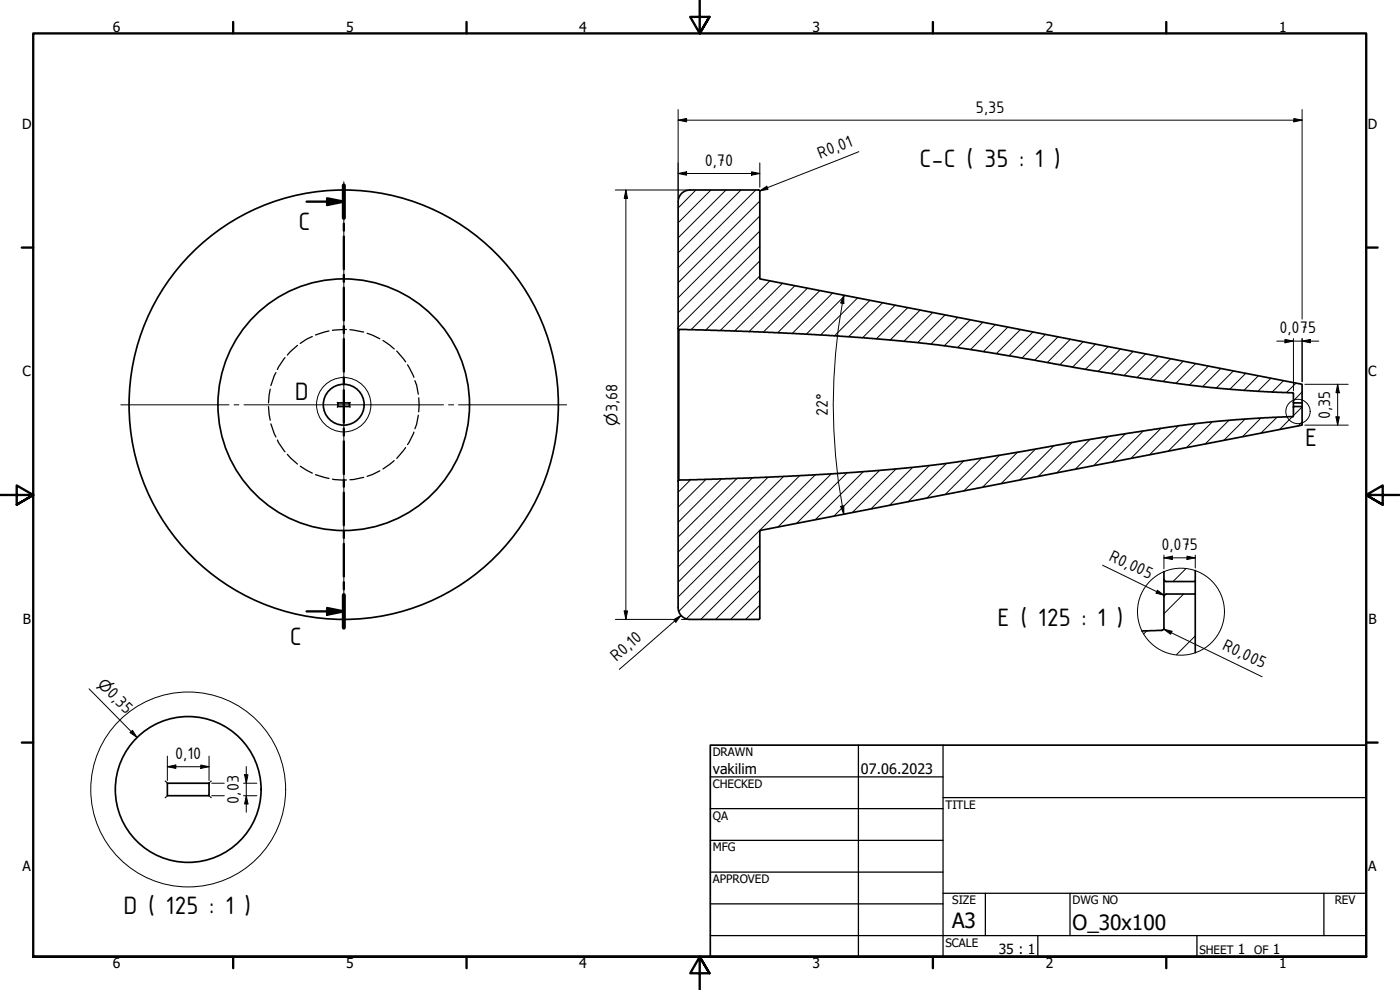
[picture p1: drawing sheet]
<svg xmlns="http://www.w3.org/2000/svg" width="420mm" height="297mm" viewBox="0 0 420 297" stroke-linecap="round" stroke-linejoin="round" font-family="sans-serif">
<!-- layer: Hatch (ISO) -->
<g fill="none" stroke="#000" stroke-width=".3">
<path d="M208.9 57l-5.4 5.4M213.4 57l-9.9 9.9M217.9 57l-14.4 14.4M222.4 57l-18.9 18.9M226.8 57l-23.3 23.4M228 78.3l-20.6 20.6M228 73.8l-24.5 24.5M228 69.3l-24.5 24.5M228 64.8l-24.5 24.5M228 60.3l-24.5 24.5M228 82.8l-16.2 16.2M231.1 84.3l-14.9 14.9"/>
<path d="M234.8 85l-14.3 14.3M238.6 85.7l-13.8 13.8M242.3 86.5l-13.2 13.1M246.1 87.2l-12.7 12.6M249.9 87.9l-12.2 12.2M253.6 88.6l-11.6 11.7M257.4 89.4l-11.1 11.1M261.1 90.1l-10.7 10.7M264.9 90.9l-10.2 10.1M268.7 91.6l-9.8 9.7M272.4 92.3l-9.4 9.3M276.2 93l-9.1 9"/>
<path d="M279.9 93.8l-8.6 8.6M283.7 94.5l-8.3 8.3M287.5 95.2l-8.1 8M291.2 95.9l-7.8 7.8M295 96.7l-7.7 7.6M298.7 97.4l-7.4 7.5M302.5 98.2l-7.4 7.3M306.3 98.9l-7.3 7.2M310 99.6l-7.2 7.1M313.8 100.3l-7.1 7.1M317.5 101.1l-7 7M321.2 101.8l-6.9 7"/>
<path d="M325.1 102.5l-7 7M328.8 103.2l-6.9 7M332.5 104l-6.7 6.8M336.3 104.7l-6.7 6.7M340 105.5l-6.6 6.6M343.9 106.2l-6.6 6.5M347.6 106.9l-6.4 6.4M351.3 107.6l-6.2 6.2M355.1 108.4l-6 6.1M358.8 109.1l-5.9 5.9M362.6 109.8l-5.7 5.8M366.4 110.5l-5.5 5.5"/>
<path d="M370.1 111.3l-5.1 5.1M373.9 112l-4.8 4.8M377.6 112.8l-4.3 4.3M381.4 113.5l-3.9 3.9M385.2 114.2l-3.4 3.5M388.9 115l-2.8 2.8M390.8 117.6l-2.6 2.7M278.9 139.7l-11.9 11.9M284 139.1l-11.5 11.4M289.2 138.3l-11.1 11.2M294.6 137.5l-10.9 10.9M300 136.6l-10.8 10.7"/>
<path d="M305.4 135.7l-10.6 10.5M310.8 134.7l-10.4 10.4M316.3 133.7l-10.4 10.4M321.8 132.8l-10.3 10.2M327.2 131.8l-10.1 10.1M332.5 131l-9.8 9.8M337.8 130.1l-9.6 9.6M343.2 129.3l-9.4 9.3M348.4 128.5l-9 9M353.7 127.7l-8.7 8.7M358.8 127.1l-8.2 8.3M363.9 126.5l-7.8 7.8"/>
<path d="M368.8 126.1l-7.1 7.1M373.7 125.7l-6.4 6.4M378.5 125.4l-5.6 5.6M383.2 125.2l-4.8 4.8M387.9 125l-3.9 3.9M390.8 126.6l-1.2 1.2M390.8 122.1l-2.6 2.6M207.3 143.9l-3.8 3.8M211.9 143.8l-8.4 8.4M216.5 143.7l-13 13M221.2 143.6l-17.7 17.5M225.8 143.4l-22.3 22.3"/>
<path d="M230.5 143.2l-27 27M235.2 142.9l-31.7 31.8M240 142.7l-36.5 36.4M244.7 142.5l-41 40.9M249.5 142.2l-16 15.9M254.3 141.8l-15.2 15.2M259.1 141.5l-14.4 14.4M264 141.1l-13.7 13.8M268.9 140.7l-13.1 13.1M273.9 140.3l-12.5 12.4M228 177.1l-8.7 8.8M228 172.6l-13.2 13.3"/>
<path d="M228 168.1l-17.7 17.8M228 163.6l-22 22.1M355.2 178.2l-5.9 5.9M355.9 170.6l-3.9 3.9M228 181.6l-4.2 4.3M344.2 189.3l-1 .9M358.7 190.8l-5.6 5.7"/>
</g>
<!-- layer: Hidden (ISO) -->
<g fill="none" stroke="#000" stroke-width=".38">
<path d="M98.7 99.3l-4 1.2M103.9 98.9l-4.1 .2M105 98.9l4.2 .7M110.2 100l3.8 1.6M81.1 116.8l-.5 4.1M82.8 111.8l-1.5 3.9M85.5 107.3l-2.3 3.6M89.3 103.6l-3.1 2.9M93.7 101l-1.8 .8-1.8 1.2M114.9 102.2l3.4 2.5M119.1 105.3l2.6 3.3M122.3 109.5l1.9 3.7"/>
<path d="M124.5 114.2l.5 1.4 .5 2.7M125.7 119.4v4.2M80.6 122l.5 4.1M81.3 127.2l1.5 3.9M83.2 132l2.3 3.6M86.2 136.3l3.1 2.9M90.1 139.9l3.6 2.1M101.2 120.8h.1M101.3 122.1l-.1 .1M101.3 120.8l.1 .1M101.4 122h-.1M104.9 122h.1"/>
<path d="M105 120.8l-.1 .1M105 120.8h.1M105 122.1l.1 .1M118.3 138.2l-3.4 2.5M121.7 134.3l-2.6 3.2M124.2 129.7l-1.9 3.7M125.5 124.6l-.5 2.7-.5 1.3M94.7 142.4l4 1.2M99.8 143.7l4.1 .3M109.2 143.2l-4.2 .7M114 141.3l-3.8 1.6M49.6 234.4l.2 .2"/>
<path d="M49.8 239.1l-.2 .2M50 234.7l.2 .3M50.2 238.7l-.2 .2M62.7 238.7l.2 .2M62.9 234.7l-.2 .3M63.2 239.1l.2 .2M63.4 234.4l-.2 .2"/>
</g>
<!-- layer: Visible (ISO) -->
<g fill="none" stroke="#000" stroke-width=".51">
<path d="M207 57h20.6M207 57a3.5 3.5 0 0 0-3.5 3.5v121.9M227.7 57l.3 .4M228 57.4v26.3l162.8 31.6v5.6h-2.5M203.5 98.5l.2 .3M388.1 118.1l-.1-.3-7.5-.2-11.3-.8-15.2-1.6-25.5-3.9-35.8-6.2-18.3-2.4-15.2-1.4-18-1.1-20.2-.9-17.3-.4v45.2M388.2 118v6.8M101.4 120.9h3.5v1.1h-3.5zM388.1 124.9l-.1 .1-17.1 .9-16.9 1.8-27.7 4.2-31.5 5.6-19.1 2.6-15.5 1.4-18.8 1.2-37.7 1.4M388.2 120.7l.1 .2M388.3 122h2.5v5.6l-162.8 31.6v26.3l-.3 .4M388.3 122l-.1 .1"/>
<path d="M390.8 120.9v1.1M203.7 144l-.2 .4M349.3 171.5v17M349.4 173.9l.2 .4 .4 .2M349.9 178.2h8.8v17.6M350 178.3l-.4 .2-.2 .4M358.7 171.2v3.3h-8.8M358.7 174.5v3.7M203.5 182.3a3.5 3.5 0 0 0 3.5 3.6M207 185.9h20.6M348.7 189.2l-6 .1M349.3 188.5l-.2 .4-.4 .2"/>
<path d="M50.2 235h12.5v3.7h-12.5z"/>
<circle cx="103.2" cy="121.4" r="37.8"/>
<circle cx="103.2" cy="121.4" r="6.1"/>
<circle cx="103.2" cy="121.4" r="64.4"/>
<circle cx="56.5" cy="236.9" r="21.9"/>
</g>
<!-- layer: Section Line (ISO) -->
<g fill="none" stroke="#000" stroke-width=".7">
<path d="M98.2 59.5l5 1-5 1zM103.2 55.6v9.8M92 60.5h11.2M103.2 67.1v2.1M103.2 71v9.8M103.2 82.5v2.1M103.2 86.3v9.8M103.2 97.8v2.1M103.2 101.7v9.8M103.2 113.2v2.1M103.2 117.1v9.8M103.2 128.6v2.1"/>
<path d="M103.2 132.4v9.8M103.2 143.9v2.1M103.2 147.8v9.8M103.2 159.3v2.1M103.2 163.2v9.8M103.2 174.7v2.1M103.2 178.5v9.8M92 183.4h11.2M98.2 182.4l5 1-5 1.1z"/>
</g>
<path d="M103.2 55.6v9.8M103.2 178.5v9.8" fill="none" stroke="#000" stroke-width="1.2"/>
<g fill="#000">
<path d="M98.2 59.5l5 1-5 1z" fill-rule="evenodd"/>
<path d="M98.2 182.4l5 1-5 1.1z" fill-rule="evenodd"/>
</g>
<!-- layer: Detail Boundary (ISO) -->
<g fill="none" stroke="#000" stroke-width=".3">
<circle cx="103.2" cy="121.4" r="8.2"/>
<circle cx="389.5" cy="123.5" r="3.7"/>
<circle cx="354.4" cy="183.5" r="13.1"/>
<circle cx="56.5" cy="236.9" r="29.2"/>
</g>
<!-- layer: Border (ANSI) -->
<g fill="none" stroke="#000" stroke-width=".7">
<path d="M70 6.6v3.4M140 6.6v3.4M210 0v10l-2.9-4.9h5.8l-2.9 4.9 2.9-4.9M280 6.6v3.4M350 6.6v3.4M6.5 74.3h3.5M410 74.3h3.4M0 148.5h10l-5-2.8v5.7l5-2.9-5 2.9M420 148.5h-10l5-2.8v5.7l-5-2.9 5 2.9M6.5 222.8h3.5M410 222.8h3.4M10 287.1v-277.1h400v277.1h-400h400"/>
<path d="M70 287.1v3.4M140 287.1v3.4M212.9 292l-2.9-4.9 2.9 4.9h-5.8l2.9-4.9v9.9M280 287.1v3.4M350 287.1v3.4"/>
</g>
<!-- layer: Title (ANSI) -->
<g fill="none" stroke="#000" stroke-width=".38">
<path d="M213.2 233.1h69.8M257.6 223.6v63.5M283 239.3h127M283 223.6v63.5M213.2 242.6h69.8M213.2 252.1h69.8M213.2 261.7h69.8M213.2 271.2h69.8M283 268h127M295.7 268v12.7M321.1 268v12.7M397.3 268v12.7"/>
<path d="M213.2 280.7h196.8M311.5 280.7v6.4M359.2 280.7v6.4"/>
</g>
<path d="M213.2 223.6h196.8v63.5h-196.8z" fill="none" stroke="#000" stroke-width=".51"/>
<!-- layer: Center Mark (ISO) -->
<path d="M103.2 54.5v32.5M103.2 88.5v1.5M103.2 91.5v59.9M36.3 121.5h32.4M70.2 121.5h1.5M73.2 121.5h59.9M134.6 121.5h1.5M137.6 121.5h32.5M103.2 152.9v1.5M103.2 155.9v32.4" fill="none" stroke="#000" stroke-width=".3"/>
<!-- layer: Dimension (ISO) -->
<g fill="none" stroke="#000" stroke-width=".3">
<path d="M203.5 36.1l2.6-.6v1.1zM203.5 32.9v26.8M203.5 36.1h187.3M388.3 35.5l2.5 .6-2.5 .5zM390.8 32.9v62.8M184.7 57h21.5M187.8 57l.5 2.5h-1zM187.8 57v128.9M203.5 52.1l2.6-.6v1.1zM203.5 52.1h24.5M225.6 51.5l2.4 .6-2.4 .5zM228 57.3l2.1-1.4 .4 .9z"/>
<path d="M228 48.9v7.3M257.7 45.5l-29.7 11.8M253.2 88.6v2.5l-.9-.2zM253.2 88.6a171.6 171.6 0 0 0 0 65.7M383.2 102.3h12.6M385.6 101.8l2.6 .5-2.6 .6zM388.2 101.6v15.7M390.8 102.3l2.5-.5v1.1zM390.8 101.6v12.9M391.6 115.3h13M401.4 115.3l.6 2.5h-1.1zM401.4 115.3v12.3"/>
<path d="M391.6 127.6h13M400.9 125.1h1.1l-.6 2.5zM252.3 151.9l.9-.1v2.5zM330.9 169.6l18.5 9M347.3 177.1l2.1 1.5-2.4-.6zM349.3 167.4l2.6-.5v1zM349.3 167.4h9.4M349.3 166.5v4.2M356.2 166.9l2.5 .5-2.5 .5zM358.7 166.5v3.9M184.7 185.9h17.5M187.3 183.3h1l-.5 2.6z"/>
<path d="M202.2 185.9l2.2-1.3-1.6 2.1zM204.4 184.6l-18.5 16.2M204.5 185.9h1.7M349.2 188.8l2.5 .6-.4 .9zM349.2 188.8l29.6 14.3M26.7 206.7l14.4 14.6M39.1 219.8l.7-.7 1.3 2.2zM50.2 230l2.6-.5v1.1zM50.2 230h12.5M50.2 226.9v7.3M60.3 229.5l2.4 .5-2.4 .6zM62.7 226.9v7.3"/>
<path d="M63.6 238.7h3.7M63.6 235h3.7M73.1 238.7h4M73.1 235h4M73.4 232.5h1l-.5 2.5zM73.9 238.7l.5 2.5h-1zM73.9 230v13.7"/>
</g>
<g fill="#000">
<path d="M203.5 36.1l2.6-.6v1.1z" fill-rule="evenodd"/>
<path d="M388.3 35.5l2.5 .6-2.5 .5z" fill-rule="evenodd"/>
<path d="M187.8 57l.5 2.5h-1z" fill-rule="evenodd"/>
<path d="M203.5 52.1l2.6-.6v1.1z" fill-rule="evenodd"/>
<path d="M225.6 51.5l2.4 .6-2.4 .5z" fill-rule="evenodd"/>
<path d="M228 57.3l2.1-1.4 .4 .9z" fill-rule="evenodd"/>
<path d="M253.2 88.6v2.5l-.9-.2z" fill-rule="evenodd"/>
<path d="M385.6 101.8l2.6 .5-2.6 .6z" fill-rule="evenodd"/>
<path d="M390.8 102.3l2.5-.5v1.1z" fill-rule="evenodd"/>
<path d="M401.4 115.3l.6 2.5h-1.1z" fill-rule="evenodd"/>
<path d="M400.9 125.1h1.1l-.6 2.5z" fill-rule="evenodd"/>
<path d="M252.3 151.9l.9-.1v2.5z" fill-rule="evenodd"/>
<path d="M347.3 177.1l2.1 1.5-2.4-.6z" fill-rule="evenodd"/>
<path d="M349.3 167.4l2.6-.5v1z" fill-rule="evenodd"/>
<path d="M356.2 166.9l2.5 .5-2.5 .5z" fill-rule="evenodd"/>
<path d="M187.3 183.3h1l-.5 2.6z" fill-rule="evenodd"/>
<path d="M202.2 185.9l2.2-1.3-1.6 2.1z" fill-rule="evenodd"/>
<path d="M349.2 188.8l2.5 .6-.4 .9z" fill-rule="evenodd"/>
<path d="M39.1 219.8l.7-.7 1.3 2.2z" fill-rule="evenodd"/>
<path d="M50.2 230l2.6-.5v1.1z" fill-rule="evenodd"/>
<path d="M60.3 229.5l2.4 .5-2.4 .6z" fill-rule="evenodd"/>
<path d="M73.4 232.5h1l-.5 2.5z" fill-rule="evenodd"/>
<path d="M73.9 238.7l.5 2.5h-1z" fill-rule="evenodd"/>
</g>
<g font-size="8.1">
<text x="275.9" y="50">C-C ( 35 : 1 )</text>
<text x="89.5" y="68.9">C</text>
<text x="88.5" y="120.1">D</text>
<text x="391.7" y="133.8">E</text>
<text x="299.4" y="187.9">E ( 125 : 1 )</text>
<text x="87" y="193.6">C</text>
<text x="37.1" y="274.3">D ( 125 : 1 )</text>
</g>
<g font-size="6.3">
<text x="285.8" y="278.6">A3</text>
<text x="321.9" y="279">O_30x100</text>
</g>
<g font-size="5.4">
<text x="292.9" y="33.8">5,35</text>
<text x="246.2" y="47.6" transform="rotate(-22 246.2 47.6)">R0,01</text>
<text x="211.5" y="49.8">0,70</text>
<text x="384" y="100.1">0,075</text>
<text x="185.4" y="123.7" transform="rotate(-90 185.4 123.7)">3,68</text>
<text x="248.5" y="125" transform="rotate(-90 248.5 125)">22°</text>
<text x="399.2" y="125.7" transform="rotate(-90 399.2 125.7)">0,35</text>
<text x="332.6" y="167.9" transform="rotate(26 332.6 167.9)">R0,005</text>
<text x="348.6" y="165.1">0,075</text>
<text x="366.6" y="194.6" transform="rotate(26 366.6 194.6)">R0,005</text>
<text x="185" y="198.6" transform="rotate(-41 185 198.6)">R0,10</text>
<text x="31.8" y="208.3" transform="rotate(45 31.8 208.3)">0,35</text>
<text x="52.6" y="227.7">0,10</text>
<text x="71.6" y="241.1" transform="rotate(-90 71.6 241.1)">0,03</text>
</g>
<g font-size="4.6">
<text x="185.4" y="127.7" transform="rotate(-90 185.4 127.7)">⌀</text>
<text x="29" y="205.5" transform="rotate(45 29 205.5)">⌀</text>
</g>
<g font-size="4.3">
<text x="213.9" y="232.2">vakilim</text>
<text x="258.4" y="232.2">07.06.2023</text>
</g>
<g font-size="4.2">
<text x="33.8" y="9.6">6</text>
<text x="103.9" y="9.6">5</text>
<text x="173.9" y="9.6">4</text>
<text x="243.8" y="9.6">3</text>
<text x="313.9" y="9.6">2</text>
<text x="383.9" y="9.6">1</text>
<text x="6.7" y="38.7">D</text>
<text x="410.5" y="38.7">D</text>
<text x="6.8" y="113">C</text>
<text x="410.7" y="113">C</text>
<text x="6.9" y="187.2">B</text>
<text x="410.7" y="187.2">B</text>
<text x="6.8" y="261.4">A</text>
<text x="410.7" y="261.4">A</text>
<text x="299.7" y="286.2">35 : 1</text>
<text x="371.5" y="286.2">1</text>
<text x="382" y="286.2">1</text>
<text x="33.8" y="290.5">6</text>
<text x="103.9" y="290.5">5</text>
<text x="173.9" y="290.5">4</text>
<text x="243.8" y="290.5">3</text>
<text x="313.9" y="290.5">2</text>
<text x="383.9" y="290.5">1</text>
</g>
<g font-size="3.5">
<text x="213.9" y="226.9">DRAWN</text>
<text x="213.9" y="236.4">CHECKED</text>
<text x="213.9" y="245.9">QA</text>
<text x="283.8" y="242.6">TITLE</text>
<text x="213.9" y="255.4">MFG</text>
<text x="213.9" y="265">APPROVED</text>
<text x="285.8" y="271.3">SIZE</text>
<text x="321.9" y="271.3">DWG NO</text>
<text x="400.6" y="271.3">REV</text>
<text x="283.8" y="284">SCALE</text>
<text x="360" y="286.2">SHEET</text>
<text x="376.4" y="286.2">OF</text>
</g>
</svg>
